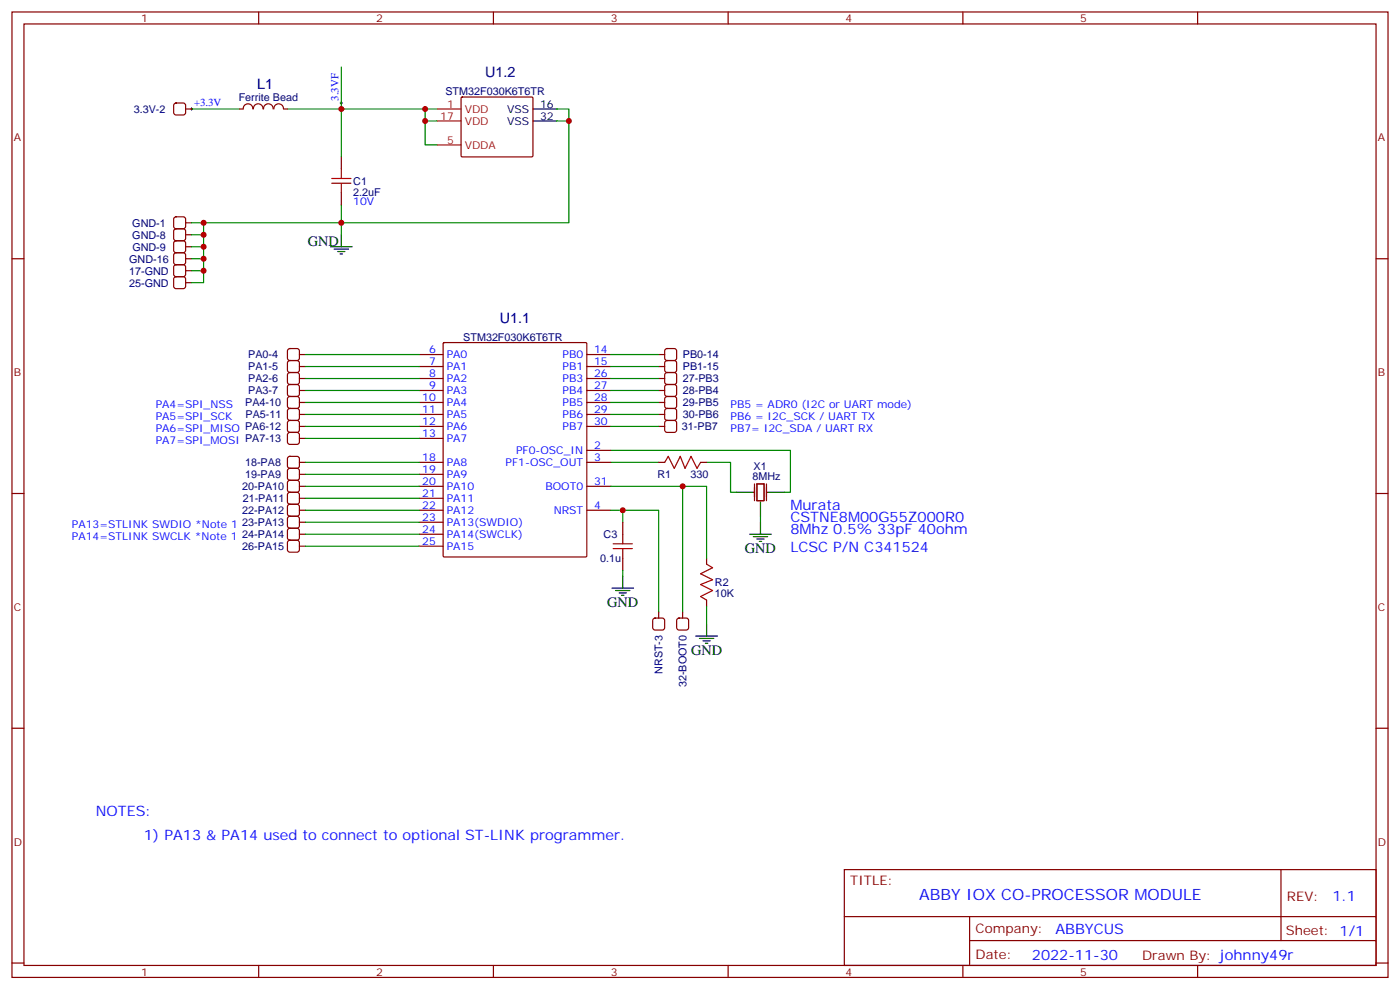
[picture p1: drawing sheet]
<svg xmlns="http://www.w3.org/2000/svg" width="412mm" height="292mm" viewBox="0 0 412 292" stroke-linecap="round" stroke-linejoin="round" font-family="sans-serif">
<g fill="none" stroke="#870000" stroke-width=".35">
<path d="M3.5 3.5h405.4v284.4h-405.4zM7.1 7.1h398.2v277.2h-398.2zM76.2 3.5v3.6M145.3 3.5v3.6M214.5 3.5v3.6M283.6 3.5v3.6M352.8 3.5v3.6M51.4 30.5l.5-.2h2.1l.5 .2 .2 .5v2.2l-.3 .5-.4 .2h-2.1l-.5-.3-.2-.4v-2.2zM54.7 32.1h1.7M70.6 32.1h1M71.7 32.1a1.41 1.41 0 0 1 1.4-1.5 1.41 1.41 0 0 1 1.4 1.5M74.6 32.1a1.41 1.41 0 0 1 1.5-1.5 1.41 1.41 0 0 1 1.4 1.5"/>
<path d="M77.6 32.1a1.41 1.41 0 0 1 1.4-1.5 1.41 1.41 0 0 1 1.4 1.5M80.7 32.1a1.41 1.41 0 0 1 1.4-1.5 1.41 1.41 0 0 1 1.4 1.5M83.6 32.1h1.1M135.9 28.7l.3-.1h20.6l.2 .3-.1 17.1-.3 .2h-20.6l-.2-.3zM100.5 46.2v3.5M100.5 56.8v3.5M3.5 76.2h3.6M51.4 64.1l.5-.2h2.1l.5 .2 .2 .5v2.1l-.3 .5-.4 .2h-2.1l-.5-.3-.2-.4v-2.1zM51.4 67.6l.5-.2h2.1l.5 .2 .2 .5v2.1l-.3 .5-.4 .2h-2.1l-.5-.2-.2-.5v-2.1zM51.4 71.1l.5-.2h2.1l.5 .2 .2 .5v2.1l-.3 .5-.4 .2h-2.1l-.5-.2-.2-.5v-2.1zM51.4 74.6l.5-.2h2.1l.5 .2 .2 .5v2.2l-.3 .5-.4 .2h-2.1l-.5-.3-.2-.4v-2.2zM51.4 78.2l.5-.2h2.1l.5 .2 .2 .5v2.1l-.3 .5-.4 .2h-2.1l-.5-.2-.2-.5v-2.1z"/>
<path d="M54.7 76.2h1.7M54.7 65.6h1.7M54.7 69.1h1.7M54.7 72.7h1.7M54.7 79.7h1.7M405.3 76.2h3.6M51.4 81.7l.5-.2h2.1l.5 .2 .2 .5v2.1l-.3 .5-.4 .2h-2.1l-.5-.2-.2-.5v-2.1zM54.7 83.3h1.7M84.9 102.9l.5-.2h2.1l.5 .2 .2 .5v2.1l-.2 .5-.5 .2h-2.1l-.5-.2-.2-.5v-2.1zM84.9 106.4l.5-.2h2.1l.5 .2 .2 .5v2.1l-.2 .5-.5 .2h-2.1l-.5-.2-.2-.5v-2.1zM84.9 109.9l.5-.2h2.1l.5 .2 .2 .5v2.1l-.2 .5-.5 .2h-2.1l-.5-.2-.2-.5v-2.1zM84.9 113.4l.5-.2h2.1l.5 .2 .2 .5v2.2l-.2 .5-.5 .2h-2.1l-.5-.3-.2-.4v-2.2z"/>
<path d="M84.9 117l.5-.2h2.1l.5 .2 .2 .5v2.1l-.2 .5-.5 .2h-2.1l-.5-.2-.2-.5v-2.1zM88.2 118.5h1.8M88.2 115h1.8M88.2 111.5h1.8M88.2 108h1.8M88.2 104.4h1.8M123.5 118.5h7M123.5 115h7M123.5 111.5h7M123.5 108h7M123.5 104.4h7M130.6 101.1l.3-.2h41.6l.3 .2 .1 62.6-.2 .3h-41.8l-.3-.1z"/>
<path d="M172.9 118.5h7M172.9 115h7M172.9 111.5h7M172.9 108h7M172.9 104.4h7M194 118.5h1.8M194 115h1.8M194 111.5h1.8M194 108h1.8M194 104.4h1.8M196 117l.5-.2h2.1l.5 .2 .2 .5v2.1l-.2 .5-.5 .2h-2.1l-.5-.2-.2-.5v-2.1zM196 113.4l.5-.2h2.1l.5 .2 .2 .5v2.2l-.2 .5-.5 .2h-2.1l-.5-.3-.2-.4v-2.2z"/>
<path d="M196 109.9l.5-.2h2.1l.5 .2 .2 .5v2.1l-.2 .5-.5 .2h-2.1l-.5-.2-.2-.5v-2.1zM196 106.4l.5-.2h2.1l.5 .2 .2 .5v2.1l-.2 .5-.5 .2h-2.1l-.5-.2-.2-.5v-2.1zM196 102.9l.5-.2h2.1l.5 .2 .2 .5v2.1l-.2 .5-.5 .2h-2.1l-.5-.2-.2-.5v-2.1zM84.9 120.5l.5-.2h2.1l.5 .2 .2 .5v2.1l-.2 .5-.5 .2h-2.1l-.5-.2-.2-.5v-2.1zM84.9 124l.5-.2h2.1l.5 .2 .2 .5v2.1l-.2 .5-.5 .3h-2.1l-.5-.3-.2-.5v-2.1zM84.9 127.6l.5-.2h2.1l.5 .2 .2 .5v2.1l-.2 .5-.5 .2h-2.1l-.5-.3-.2-.4v-2.1zM84.9 134.6l.5-.2h2.1l.5 .2 .2 .5v2.1l-.2 .5-.5 .2h-2.1l-.5-.2-.2-.5v-2.1zM84.9 138.1l.5-.2h2.1l.5 .2 .2 .5v2.2l-.2 .5-.5 .2h-2.1l-.5-.3-.2-.4v-2.2zM88.2 136.2h1.8M88.2 125.6h1.8M88.2 122.1h1.8M88.2 139.7h1.8"/>
<path d="M88.2 129.1h1.8M123.5 136.2h7M123.5 125.6h7M123.5 122.1h7M123.5 139.7h7M123.5 129.1h7M172.9 136.2h7M172.9 132.6h7M172.9 125.6h7M172.9 122.1h7M194 136.2h1.8M194 125.6h1.8"/>
<path d="M194 122.1h1.8M196 124l.5-.2h2.1l.5 .2 .2 .5v2.1l-.2 .5-.5 .3h-2.1l-.5-.3-.2-.5v-2.1zM196 120.5l.5-.2h2.1l.5 .2 .2 .5v2.1l-.2 .5-.5 .2h-2.1l-.5-.2-.2-.5v-2.1zM206.4 136.2h1.7M3.5 145.3h3.6M84.9 141.7l.5-.2h2.1l.5 .2 .2 .5v2.1l-.2 .5-.5 .2h-2.1l-.5-.2-.2-.5v-2.1zM84.9 145.2l.5-.2h2.1l.5 .2 .2 .5v2.1l-.2 .5-.5 .2h-2.1l-.5-.2-.2-.5v-2.1zM84.9 148.7l.5-.2h2.1l.5 .2 .2 .5v2.1l-.2 .5-.5 .2h-2.1l-.5-.2-.2-.5v-2.1zM84.9 152.3l.5-.3h2.1l.5 .3 .2 .5v2.1l-.2 .5-.5 .2h-2.1l-.5-.3-.2-.4v-2.1zM84.9 155.8l.5-.2h2.1l.5 .2 .2 .5v2.1l-.2 .5-.5 .2h-2.1l-.5-.2-.2-.5v-2.1zM84.9 159.3l.5-.2h2.1l.5 .2 .2 .5v2.1l-.2 .5-.5 .2h-2.1l-.5-.2-.2-.5v-2.1zM88.2 150.3h1.8"/>
<path d="M88.2 143.2h1.8M88.2 157.3h1.8M88.2 153.8h1.8M88.2 146.8h1.8M123.5 150.3h7M123.5 143.2h7M123.5 157.3h7M123.5 153.8h7M123.5 146.8h7M172.9 150.3h7M172.9 143.2h7M183.4 153.8v3.5"/>
<path d="M405.3 145.3h3.6M88.2 160.9h1.8M123.5 160.9h7M183.4 164.4v3.5M208.1 164.4v1.8M208.1 176.7v1.8M192.5 182.2l.5-.2h2.1l.5 .2 .2 .5v2.2l-.2 .5-.5 .2h-2.1l-.5-.3-.2-.4v-2.2zM194 180.3v1.7M199.6 182.2l.4-.2h2.1l.5 .2 .2 .5v2.2l-.2 .5-.5 .2h-2.1l-.5-.3-.2-.4v-2.2zM201.1 180.3v1.7M3.5 214.5h3.6M405.3 214.5h3.6"/>
<path d="M248.7 256.1h156.6v28.2h-156.6zM377.3 256.1v20.9M248.7 270h156.5M285.6 277h119.6M285.6 270v14.1M3.5 283.6h3.6M76.2 284.3v3.6M145.3 284.3v3.6M214.5 284.3v3.6M283.6 284.3v3.6M352.8 284.3v3.6M405.3 283.6h3.6"/>
</g>
<g fill="none" stroke="#000" stroke-width=".35">
<path d="M157 35.6h7M157 32.1h7M97.4 72.7h6.3M98.4 73.4h4.3M99.5 74.1h2.1M100.2 74.8h.7M100.5 69.1v3.6M217 145h5.2M220.8 157.3h6.4M221.9 158h4.2M223 158.8h2.1M223.7 159.5h.7"/>
<path d="M224 147.8v4.2M224 153.8v3.5M225.8 145h5.3M180.3 173.2h6.3M181.3 173.9h4.3M182.4 174.6h2.1M183.1 175.3h.7M183.4 169.7v3.5M205 187.3h6.3M206 188h4.3M207.1 188.7h2.1M207.8 189.4h.7"/>
<path d="M208.1 183.8v3.5"/>
</g>
<path d="M222.2 142.5v5M223 142.5h2.1v5h-2.1zM225.8 142.5v5" fill="none" stroke="#871200" stroke-width=".35"/>
<g fill="none" stroke="#008700" stroke-width=".35">
<path d="M100.5 19.8v26.4M56.4 32.1h14.2M84.7 32.1h44.1M125.2 32.1v3.5h3.6M125.2 35.6v7.1h3.6M164 35.6h3.6v30h-111.2M164 32.1h3.6v3.5M56.4 69.1h3.6M56.4 72.7h3.6M56.4 76.2h3.6M56.4 79.7h3.6M60 65.6v17.7h-3.6"/>
<path d="M100.5 60.3v8.8M90 104.4h33.5M90 108h33.5M90 111.5h33.5M90 115h33.5M90 118.5h33.5M179.9 104.4h14.1M179.9 108h14.1M179.9 111.5h14.1M179.9 115h14.1M179.9 118.5h14.1M90 136.2h33.5"/>
<path d="M90 125.6h33.5M90 122.1h33.5M90 129.1h33.5M90 139.7h33.5M179.9 132.6h52.9v12.4h-1.7M179.9 136.2h14.1M179.9 125.6h14.1M179.9 122.1h14.1M208.1 136.2h7.1v8.8h1.8M90 143.2h33.5M90 146.8h33.5M90 150.3h33.5"/>
<path d="M90 153.8h33.5M90 157.3h33.5M179.9 150.3h3.5v3.5M179.9 143.2h21.2v37.1M183.4 150.3h10.6v30M201.1 143.2h7v21.2M224 152v1.8M90 160.9h33.5M183.4 167.9v1.8M208.1 178.5v5.3"/>
</g>
<path d="M128.8 35.6h7M128.8 32.1h7M128.8 42.7h7" fill="none" stroke="#f00" stroke-width=".35"/>
<path d="M56.1 32.1h.7M56.4 31.8v.7M100.2 30.3h.7M100.5 30v.7" fill="none" stroke="#000" stroke-width=".29"/>
<path d="M97.7 54h5.7M97.7 52.6h5.7M100.5 49.7v2.9M100.5 54v2.8M195.8 136.2l1-1.8 1.8 3.5 1.8-3.5 1.4 3.5 1.8-3.5 1.7 3.5 1.1-1.7M183.4 157.3v2.9M180.6 161.6h5.7M180.6 160.2h5.7M183.4 161.6v2.8M208.1 166.2l1.8 1-3.5 1.8 3.5 1.7-3.5 1.5 3.5 1.7-3.5 1.8 1.7 1" fill="none" stroke="#a10000" stroke-width=".35"/>
<g fill="#c00">
<circle cx="167.6" cy="35.6" r=".88"/>
<circle cx="183.4" cy="150.3" r=".88"/>
<circle cx="125.2" cy="32.1" r=".88"/>
<circle cx="100.5" cy="32.1" r=".88"/>
<circle cx="60" cy="65.6" r=".88"/>
<circle cx="60" cy="69.1" r=".88"/>
<circle cx="60" cy="72.7" r=".88"/>
<circle cx="60" cy="76.2" r=".88"/>
<circle cx="60" cy="79.7" r=".88"/>
<circle cx="201.1" cy="143.2" r=".88"/>
<circle cx="125.2" cy="35.6" r=".88"/>
<circle cx="100.5" cy="65.6" r=".88"/>
</g>
<text font-size="4.6" fill="#00f" x="270.8" y="265.1">ABBY IOX CO-PROCESSOR MODULE</text>
<g font-size="4.2" fill="#000080">
<text x="142.9" y="22.7">U1.2</text>
<text x="75.8" y="26.3">L1</text>
<text x="147.2" y="95.3">U1.1</text>
</g>
<g font-size="4.2">
<text x="90.7" y="72.3">GND</text>
<text x="219.4" y="163">GND</text>
<text x="178.9" y="178.9">GND</text>
<text x="203.6" y="193">GND</text>
</g>
<g font-size="4.2" fill="#00f">
<text x="232.8" y="153.8">CSTNE8M00G55Z000R0</text>
<text x="232.8" y="150.3">Murata</text>
<text x="232.8" y="157.3">8Mhz 0.5% 33pF 40ohm</text>
<text x="232.8" y="162.6">LCSC P/N C341524</text>
<text x="28.2" y="240.2">NOTES:</text>
<text x="42.3" y="247.3">1) PA13 &amp; PA14 used to connect to optional ST-LINK programmer.</text>
<text x="392.5" y="265.4">1.1</text>
<text x="310.9" y="274.9">ABBYCUS</text>
<text x="304" y="282.7">2022-11-30</text>
</g>
<g font-size="3.9" fill="#800">
<text x="250.5" y="260.7">TITLE:</text>
<text x="379.1" y="265.4">REV:</text>
<text x="287.4" y="274.9">Company:</text>
<text x="378.7" y="275.5">Sheet: 1/1</text>
<text x="287.4" y="282.6">Date:</text>
<text x="336.4" y="282.7">Drawn By: johnny49r</text>
</g>
<g font-size="3.2" fill="#800">
<text x="41.6" y="6.5">1</text>
<text x="110.8" y="6.5">2</text>
<text x="179.9" y="6.5">3</text>
<text x="249.1" y="6.5">4</text>
<text x="318.2" y="6.5">5</text>
<text x="4.1" y="41.6">A</text>
<text x="405.9" y="41.6">A</text>
<text x="4.1" y="110.8">B</text>
<text x="405.9" y="110.8">B</text>
<text x="4.1" y="179.9">C</text>
<text x="405.9" y="179.9">C</text>
<text x="4.1" y="249.1">D</text>
<text x="405.9" y="249.1">D</text>
<text x="41.6" y="287.3">1</text>
<text x="110.8" y="287.3">2</text>
<text x="179.9" y="287.3">3</text>
<text x="249.1" y="287.3">4</text>
<text x="318.2" y="287.3">5</text>
</g>
<g font-size="3.2" fill="#000080">
<text x="70.3" y="29.7">Ferrite Bead</text>
<text x="131.2" y="28">STM32F030K6T6TR</text>
<text x="39.4" y="33.3">3.3V-2</text>
<text x="104.1" y="57.6">2.2uF</text>
<text x="104.1" y="54.4">C1</text>
<text x="39" y="66.8">GND-1</text>
<text x="39" y="70.3">GND-8</text>
<text x="38.1" y="77.4">GND-16</text>
<text x="39" y="73.8">GND-9</text>
<text x="38.1" y="80.9">17-GND</text>
<text x="38.1" y="84.4">25-GND</text>
<text x="136.5" y="100.3">STM32F030K6T6TR</text>
<text x="73.1" y="105.6">PA0-4</text>
<text x="201.1" y="105.5">PB0-14</text>
<text x="73.1" y="109.1">PA1-5</text>
<text x="73.1" y="112.6">PA2-6</text>
<text x="201.1" y="112.6">27-PB3</text>
<text x="201.1" y="109.1">PB1-15</text>
<text x="72.2" y="119.6">PA4-10</text>
<text x="73.1" y="116.2">PA3-7</text>
<text x="201.1" y="119.6">29-PB5</text>
<text x="201.1" y="116.1">28-PB4</text>
<text x="72.3" y="123.2">PA5-11</text>
<text x="201.1" y="123.2">30-PB6</text>
<text x="200.9" y="126.7">31-PB7</text>
<text x="72.2" y="137.3">18-PA8</text>
<text x="72.2" y="140.8">19-PA9</text>
<text x="193.7" y="140.8">R1</text>
<text x="203.4" y="140.8">330</text>
<text x="221.6" y="141.5">8MHz</text>
<text x="222" y="138.4">X1</text>
<text x="71.4" y="144.4">20-PA10</text>
<text x="71.5" y="147.9">21-PA11</text>
<text x="71.4" y="151.4">22-PA12</text>
<text x="71.4" y="155">23-PA13</text>
<text x="71.4" y="158.5">24-PA14</text>
<text x="177.8" y="158.5">C3</text>
<text x="71.4" y="162">26-PA15</text>
<text x="176.8" y="165.6">0.1u</text>
<text x="210.6" y="172.6">R2</text>
<text x="210.6" y="175.7">10K</text>
<text x="195.2" y="198.5" transform="rotate(-90 195.2 198.5)">NRST-3</text>
<text x="202.2" y="202.4" transform="rotate(-90 202.2 202.4)">32-BOOT0</text>
</g>
<g font-size="3.2" fill="#00f">
<text x="99.7" y="29.6" transform="rotate(-90 99.7 29.6)">3.3VF</text>
<text x="57.1" y="31.2">+3.3V</text>
<text x="104.1" y="60.3">10V</text>
<text x="126.4" y="107.6">7</text>
<text x="126.4" y="104.1">6</text>
<text x="131.6" y="105.5">PA0</text>
<text x="165.7" y="105.5">PB0</text>
<text x="175" y="107.6">15</text>
<text x="175" y="104.1">14</text>
<text x="126.4" y="111.1">8</text>
<text x="131.6" y="112.5">PA2</text>
<text x="131.6" y="109">PA1</text>
<text x="165.7" y="112.5">PB3</text>
<text x="165.7" y="109">PB1</text>
<text x="175" y="111.1">26</text>
<text x="124.4" y="118.2">10</text>
<text x="126.4" y="114.7">9</text>
<text x="131.6" y="119.6">PA4</text>
<text x="131.6" y="116.1">PA3</text>
<text x="165.7" y="119.6">PB5</text>
<text x="165.7" y="116.1">PB4</text>
<text x="175" y="118.2">28</text>
<text x="175" y="114.7">27</text>
<text x="45.9" y="123.6">PA5=SPI_SCK</text>
<text x="45.9" y="120.1">PA4=SPI_NSS</text>
<text x="124.4" y="125.2">12</text>
<text x="124.4" y="121.7">11</text>
<text x="131.6" y="123.1">PA5</text>
<text x="165.7" y="123.1">PB6</text>
<text x="175" y="125.2">30</text>
<text x="175" y="121.7">29</text>
<text x="215.2" y="120.1">PB5 = ADR0 (I2C or UART mode)</text>
<text x="215.2" y="123.6">PB6 = I2C_SCK / UART TX</text>
<text x="45.9" y="127.2">PA6=SPI_MISO PA6-12</text>
<text x="45.9" y="130.7">PA7=SPI_MOSI PA7-13</text>
<text x="124.4" y="128.8">13</text>
<text x="131.6" y="130.2">PA7</text>
<text x="131.6" y="126.6">PA6</text>
<text x="165.7" y="126.6">PB7</text>
<text x="215.2" y="127.2">PB7= I2C_SDA / UART RX</text>
<text x="124.4" y="135.8">18</text>
<text x="131.6" y="137.2">PA8</text>
<text x="148.9" y="137.2">PF1-OSC_OUT</text>
<text x="152" y="133.7">PF0-OSC_IN</text>
<text x="175" y="135.8">3</text>
<text x="175" y="132.3">2</text>
<text x="124.4" y="142.9">20</text>
<text x="124.4" y="139.3">19</text>
<text x="131.6" y="140.8">PA9</text>
<text x="175" y="142.9">31</text>
<text x="124.4" y="149.9">22</text>
<text x="124.4" y="146.4">21</text>
<text x="131.6" y="147.8">PA11</text>
<text x="131.6" y="144.3">PA10</text>
<text x="160.7" y="144.3">BOOT0</text>
<text x="175" y="149.9">4</text>
<text x="21.2" y="155.4">PA13=STLINK SWDIO *Note 1</text>
<text x="124.4" y="153.5">23</text>
<text x="131.6" y="154.9">PA13(SWDIO)</text>
<text x="131.6" y="151.3">PA12</text>
<text x="163.1" y="151.3">NRST</text>
<text x="21.2" y="158.9">PA14=STLINK SWCLK *Note 1</text>
<text x="124.4" y="160.5">25</text>
<text x="124.4" y="157">24</text>
<text x="131.6" y="161.9">PA15</text>
<text x="131.6" y="158.4">PA14(SWCLK)</text>
</g>
<g font-size="3.2" fill="#f00">
<text x="129.7" y="35.3">17</text>
<text x="131.7" y="31.8">1</text>
<text x="136.9" y="33.2">VDD</text>
<text x="136.9" y="36.7">VDD</text>
<text x="131.7" y="42.3">5</text>
<text x="136.9" y="43.7">VDDA</text>
</g>
<g font-size="3.2">
<text x="149.4" y="33.2">VSS</text>
<text x="159.1" y="35.3">32</text>
<text x="159.1" y="31.8">16</text>
<text x="149.4" y="36.7">VSS</text>
</g>
</svg>
